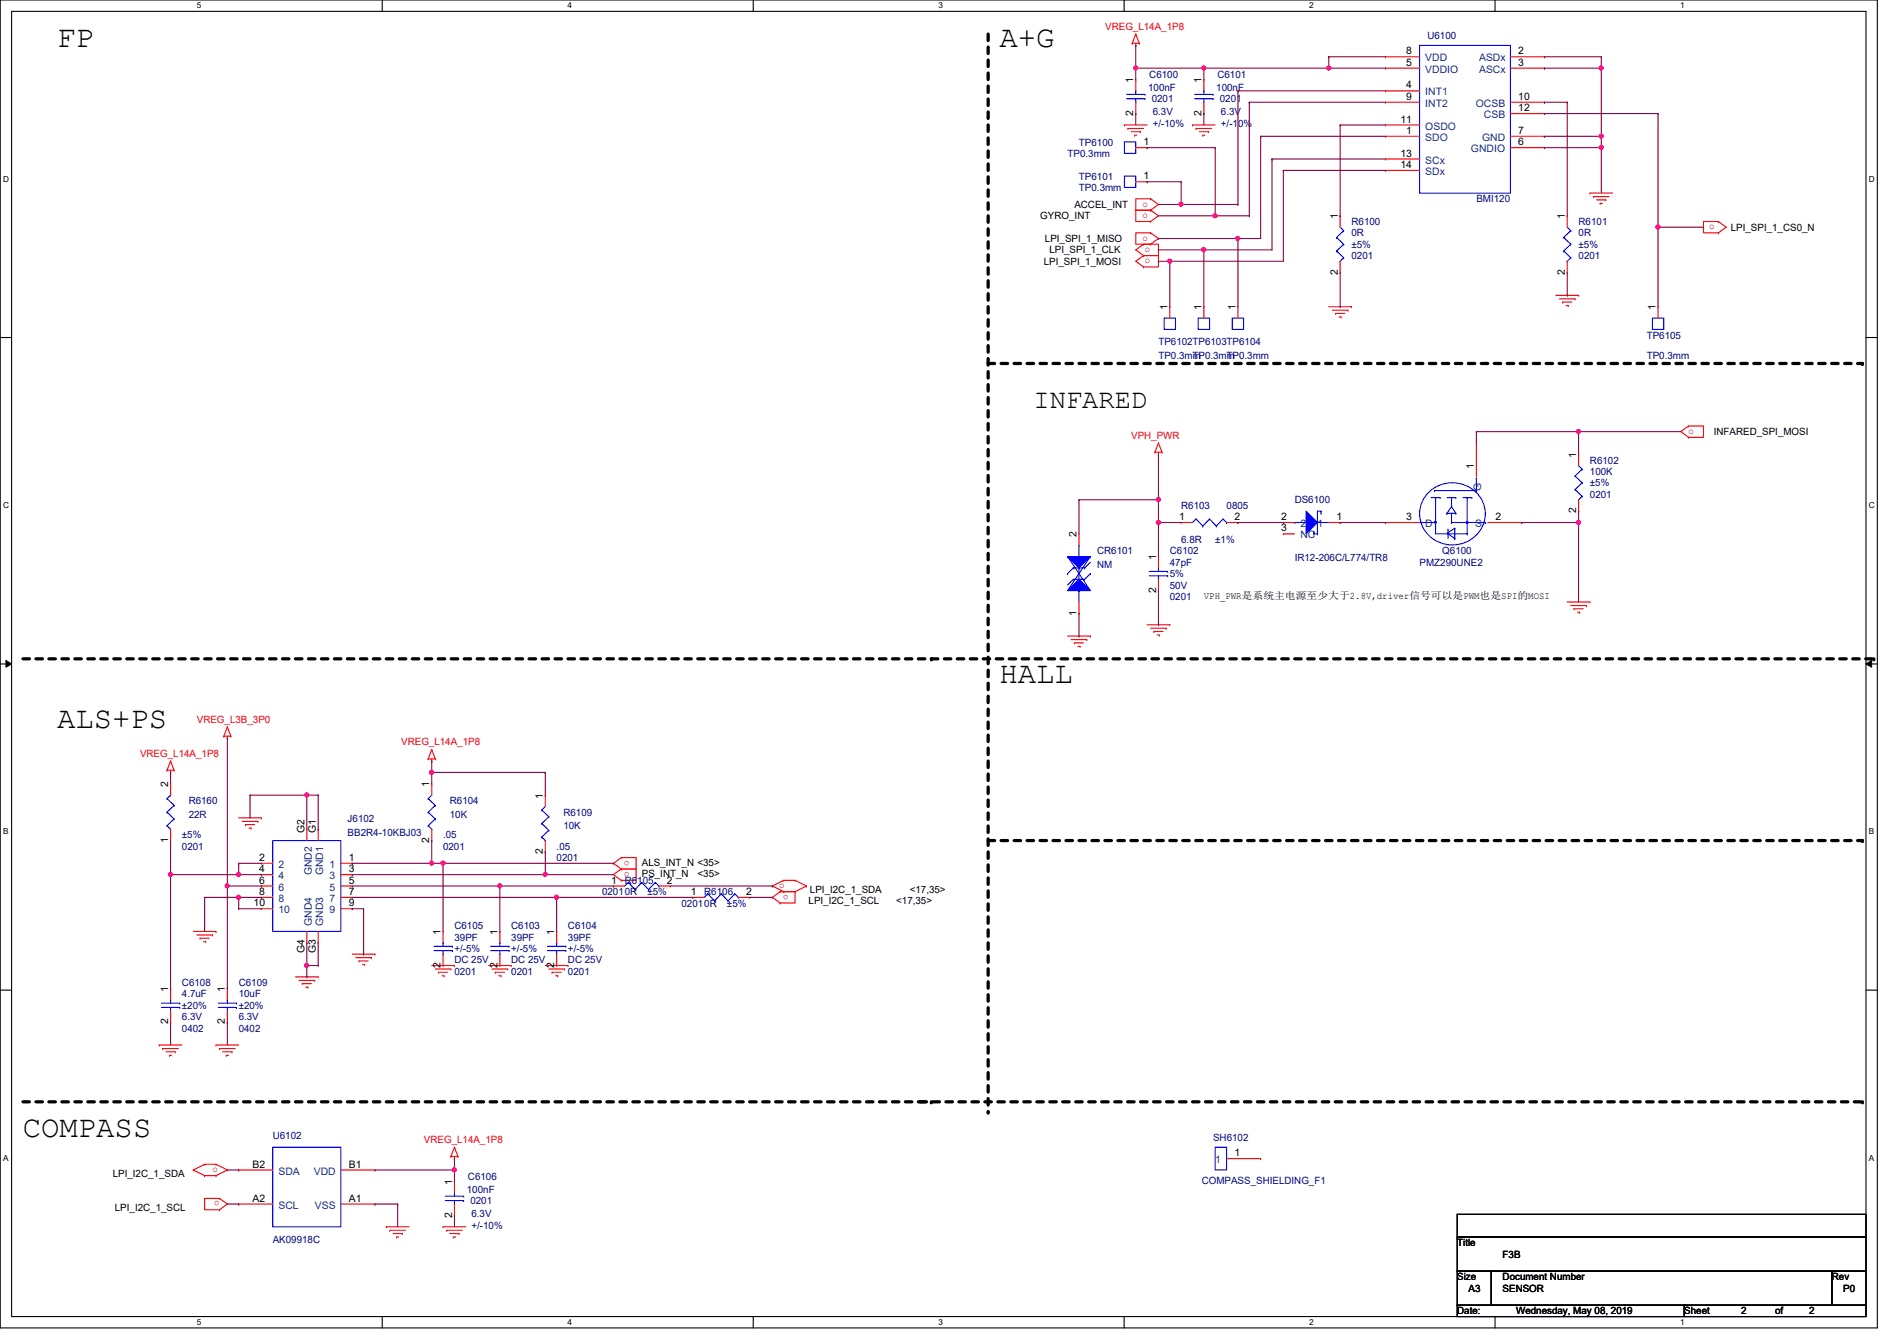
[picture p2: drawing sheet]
<svg xmlns="http://www.w3.org/2000/svg" width="297mm" height="210mm" viewBox="0 0 297 210" stroke-linecap="round" stroke-linejoin="round" font-family="sans-serif">
<path d="M0 0h294v207.9h-294zM1.8 1.8h290.4v204.3h-290.4z" fill="none" stroke="#000" stroke-width=".17"/>
<g fill="#fff">
<path d="M30.8 .2h.7v1.4h-.7z"/>
<path d="M30.8 206.2h.7v1.4h-.7z"/>
</g>
<path d="M59.9 0v1.8M59.9 206.1v1.8" fill="none" stroke="#000" stroke-width=".17"/>
<g fill="#fff">
<path d="M88.9 .2h.6v1.4h-.6z"/>
<path d="M88.9 206.2h.6v1.4h-.6z"/>
</g>
<path d="M117.9 0v1.8M117.9 206.1v1.8" fill="none" stroke="#000" stroke-width=".17"/>
<g fill="#fff">
<path d="M146.9 .2h.7v1.4h-.7z"/>
<path d="M146.9 206.2h.7v1.4h-.7z"/>
</g>
<path d="M176 0v1.8M176 206.1v1.8" fill="none" stroke="#000" stroke-width=".17"/>
<g fill="#fff">
<path d="M205 .2h.7v1.4h-.7z"/>
<path d="M205 206.2h.7v1.4h-.7z"/>
</g>
<path d="M234.1 0v1.8M234.1 206.1v1.8" fill="none" stroke="#000" stroke-width=".17"/>
<g fill="#fff">
<path d="M263.1 .2h.7v1.4h-.7z"/>
<path d="M263.1 206.2h.7v1.4h-.7z"/>
<path d="M.5 27.3h.9v1.4h-.9z"/>
<path d="M292.6 27.3h.9v1.4h-.9z"/>
<path d="M.5 78.4h.9v1.4h-.9z"/>
<path d="M292.6 78.4h.9v1.4h-.9z"/>
</g>
<path d="M0 52.8h1.8M292.2 52.8h1.8" fill="none" stroke="#000" stroke-width=".17"/>
<g fill="#fff">
<path d="M.5 129.5h.8v1.4h-.8z"/>
<path d="M292.6 129.5h.9v1.4h-.9z"/>
</g>
<path d="M0 103.9h1.8M292.2 103.9h1.8" fill="none" stroke="#000" stroke-width=".17"/>
<path d="M.9 103.4l.9 .5-.9 .5zM292.2 103.9l.9-.5v1z" fill="#000"/>
<path d="M.9 103.4l.9 .5-.9 .5zM292.2 103.9l.9-.5v1z" fill="none" stroke="#000" stroke-width=".16"/>
<g fill="#fff">
<path d="M.5 180.5h.8v1.4h-.8z"/>
<path d="M292.6 180.5h.9v1.4h-.9z"/>
</g>
<path d="M0 155h1.8M292.2 155h1.8M228.2 190.1h64v3.5h-64zM228.2 193.6h64v5.4h-64zM228.2 199h5.3v5.3h-5.3zM233.5 199h53.3v5.3h-53.3zM286.8 199h5.4v5.3h-5.4zM228.2 204.3h35.5v1.8h-35.5zM263.7 204.3h28.5v1.8h-28.5z" fill="none" stroke="#000" stroke-width=".17"/>
<path d="M154.7 5.3v168.8M154.7 56.9h136.9M3.6 103.1h142.2M145.8 103.1h147.6M154.7 131.6h136.9M3.6 172.5h142.2M144.1 172.5h147.5" fill="none" stroke="#000" stroke-width=".51" stroke-dasharray="1 1"/>
<g fill="#000" stroke-dasharray="1 1">
<circle cx="291.6" cy="56.9" r=".25"/>
<circle cx="145.8" cy="103.1" r=".25"/>
<circle cx="293.4" cy="103.1" r=".25"/>
<circle cx="291.6" cy="131.6" r=".25"/>
<circle cx="145.8" cy="172.5" r=".25"/>
<circle cx="154.7" cy="174.1" r=".25"/>
<circle cx="291.6" cy="172.5" r=".25"/>
</g>
<g fill="none" stroke="#f00" stroke-width=".17">
<path d="M176.1 19.6h.1M176.1 19.6h3.5M177.3 6.8h.1M177.3 6.8h1.1M177.8 7.1h.1M177.8 5.3h.1M177.8 6.8v.3M177.8 5.3l.6 1.5M177.8 5.3l-.5 1.5M178.4 6.8h.1M186.7 19.6h.1M186.7 19.6h3.6"/>
<path d="M217 14.2h.1M217 10.7h.1M217 8.9h.1M217 16h.1M217 19.6h.1M217 19.6h5.3M217 8.9h5.3M217 10.7h5.3M217 14.2h5.3M217 16h5.3M236.5 8.9h5.3M236.5 10.7h5.3"/>
<path d="M236.5 16h5.3M236.5 17.8h5.3M241.8 8.9h.1M241.8 10.7h.1M241.8 16h.1M241.8 17.8h.1M176.6 20.1h.1M176.6 20.1h2.5M177.1 20.6h1.5M177.7 21.2h.1M177.7 21.2h.3M177.8 28.4h1.8"/>
<path d="M178.6 20.6h.1M179.1 38.2h.1M179.1 38.2h2.3v1.8h-2.3M179.1 38.2l-1.3 .9 1.3 .9M179.6 28.4h.1M180.2 31.1h.1M180.2 32.9h.1M180.2 31.1h-2.4v1.8h2.4M180.2 34.7h.1M180.2 32.9h-2.4v1.8h2.4M180.2 36.4h.1M180.2 38.2h.1"/>
<path d="M180.2 36.4h-2.4v1.8h2.4M180.2 31.1l1.2 .9-1.2 .9M180.2 32.9l1.2 .9-1.2 .9M180.2 36.4l1.2 .9-1.2 .9M187.3 20.1h.1M187.3 20.1h2.4M187.8 20.6h1.4M188.3 21.2h.1M188.3 21.2h.4M189.2 20.6h.1M217 21.3h.1M217 24.9h.1"/>
<path d="M217 26.7h.1M217 21.3h5.3M217 24.9h5.3M217 26.7h5.3M236.5 21.3h5.3M236.5 23.1h5.3M241.8 23.1h.1M241.8 21.3h.1M249 30.2h.1M249 30.2h3.5M249.5 30.8h.1M249.5 30.8h2.5"/>
<path d="M250 31.3h1.5M250.6 31.8h.1M250.6 31.8h.3M251.5 31.3h.1M269.1 34.7h.1M269.1 36.4h.1M269.1 34.7h-2.4v1.7h2.4M269.1 34.7l1.2 .9-1.2 .8M179.1 40h.1M179.1 41.8h.1M179.1 40h2.3v1.8h-2.3M179.1 40l-1.3 .9 1.3 .9"/>
<path d="M193.8 48h.1M193.8 48v1.8M208.1 48h3.5M208.6 48.6h2.5M209.1 49.1h.1M209.1 49.1h1.5M209.7 49.6h.3M210 49.6h.1M211.1 48.6h.1M211.6 48h.1M243.6 46.2h3.6M244.2 46.8h2.4"/>
<path d="M244.7 47.3h.1M244.7 47.3h1.4M245.2 47.8h.4M245.6 47.8h.1M246.6 46.8h.1M247.2 46.2h.1M180.8 70.8h.1M180.8 70.8h1.1M181.4 71.1h.1M181.4 69.3h.1M181.4 70.8v.3M181.4 69.3l-.6 1.5"/>
<path d="M181.4 69.3l.5 1.5M181.9 70.8h.1M264.4 66.7h.1M264.4 68.5h.1M264.4 66.7h2.3v1.8h-2.3M264.4 66.7l-1.2 .9 1.2 .9M167.2 99.6h3.5M170.7 99.6h.1M179.6 97.8h3.6M180.2 98.3h2.4M180.7 98.8h.1M180.7 98.8h1.4"/>
<path d="M181.2 99.4h.4M181.6 99.4h.1M182.6 98.3h.1M183.2 97.8h.1M245.4 94.2h3.6M246 94.8h2.4M246.5 95.3h.1M246.5 95.3h1.4M247 95.8h.4M247.4 95.8h.1M248.4 94.8h.1M249 94.2h.1"/>
<path d="M26.7 119.1h.1M26.7 119.1l.6 1.5M26.7 119.1l-.5 1.5M35 115.2h.1M35 115.2h1.1M35.6 115.6h.1M35.6 113.8h.1M35.6 115.2v.4M35.6 113.8l.5 1.4M35.6 113.8l-.6 1.4M36.1 115.2h.1M67.1 118.8h.1"/>
<path d="M67.1 118.8h1.1M67.6 119.1h.1M67.6 117.3h.1M67.6 118.8v.3M67.6 117.3l.6 1.5M67.6 117.3l-.5 1.5M68.2 118.8h.1M167.7 100.1h2.5M168.2 100.6h.1M168.2 100.6h1.5M168.8 101.2h.3M169.1 101.2h.1"/>
<path d="M170.2 100.1h.1M26.2 120.6h.1M26.2 120.6h1.1M26.7 120.9h.1M26.7 131.6h.1M26.7 122.7h.1M26.7 120.6v.3M26.7 122.7v1.8M26.7 129.8v1.8M27.3 120.6h.1M37.4 128h3.5M37.9 128.6h2.5"/>
<path d="M38.4 129.1h.1M38.4 129.1h1.5M39 129.6h.3M39.3 129.6h.1M40.4 128.6h.1M40.9 128h.1M40.9 135.1h.1M40.9 136.9h.1M40.9 138.7h.1M40.9 138.7h1.8M40.9 135.1h1.8M40.9 136.9h1.8"/>
<path d="M48 129.8h.1M48 129.8v1.8M49.8 129.8h.1M49.8 129.8v1.8M53.4 138.7h1.8M53.4 135.1h1.8M53.4 136.9h1.8M55.2 135.1h.1M55.2 136.9h.1M55.2 138.7h.1M96.1 138.7h.1M96.1 138.7h1.7"/>
<path d="M97.3 137.8h.1M97.3 136h.1M97.3 136h2.3v1.8h-2.3M97.3 134.2h.1M97.3 134.2h2.3v1.8h-2.3M97.3 136l-1.2 .9 1.2 .9M97.3 134.2l-1.2 .9 1.2 .9M103.2 138.7h1.7M104.9 138.7h.1M120.9 138.7h.1M120.9 138.7l1.8 .9M122.2 139.6h.1"/>
<path d="M122.2 139.6h2.3v1.8h-2.3M122.2 139.6l-1.3 .9 1.3 .9M122.7 137.8h.1M122.7 139.6h.1M122.7 137.8h1.8M122.7 137.8l-1.8 .9M122.7 139.6h1.8M124.5 137.8h.1M124.5 139.6h.1M124.5 137.8l1.8 .9M126.3 138.7h.1M126.3 138.7l-1.8 .9"/>
<path d="M26.7 154.7h.1M26.7 154.7v1.8M26.7 158.2v1.8M30.3 145.8h3.5M30.8 146.3h2.5M31.3 146.9h.1M31.3 146.9h1.5M31.9 147.4h.3M32.2 147.4h.1M33.3 146.3h.1M33.8 145.8h.1M40.9 140.5h.1"/>
<path d="M40.9 142.2h.1M40.9 140.5h1.8M40.9 142.2h1.8M46.3 152.9h3.5M46.8 153.5h2.5M47.3 154h.1M47.3 154h1.5M47.9 154.5h.3M48 147.6h.1M48 145.8v1.8M48.2 154.5h.1M49.3 153.5h.1"/>
<path d="M49.8 152.9h.1M49.8 147.6h.1M49.8 145.8v1.8M53.4 140.5h1.8M53.4 142.2h1.8M55.2 140.5h.1M55.2 142.2h.1M55.2 149.4h3.5M55.7 149.9h2.5M56.2 150.4h.1M56.2 150.4h1.5M56.8 151h.3"/>
<path d="M57.1 151h.1M58.2 149.9h.1M58.7 149.4h.1M67.6 151.1h3.6M68.2 151.7h2.4M68.7 152.2h.1M68.7 152.2h1.4M69.2 152.7h.4M69.6 152.7h.1M70.6 151.7h.1M71.2 151.1h.1M76.5 151.1h3.5"/>
<path d="M77 151.7h2.5M77.6 152.2h.1M77.6 152.2h1.4M78.1 152.7h.3M78.4 152.7h.1M79.5 151.7h.1M80 151.1h.1M85.4 151.1h3.5M85.9 151.7h2.5M86.4 152.2h.1M86.4 152.2h1.5M87 152.7h.3"/>
<path d="M87.3 152.7h.1M88.4 151.7h.1M88.9 151.1h.1M122.2 141.4h.1M24.9 163.6h.1M24.9 163.6h3.6M25.5 164.1h.1M25.5 164.1h2.4M26 164.6h1.4M26.5 165.2h.1M26.5 165.2h.4M26.7 160h.1"/>
<path d="M27.4 164.6h.1M33.8 163.6h.1M33.8 163.6h3.6M34.4 164.1h.1M34.4 164.1h2.4M34.9 164.6h1.4M35.4 165.2h.1M35.4 165.2h.4M36.3 164.6h.1M71.2 179.6h.1M71.2 179.6l.5 1.4M71.2 179.6l-.6 1.4"/>
<path d="M30.3 183.1h.1M30.3 183.1l1.7 .9M32 182.2h.1M32 184h.1M32 182.2l-1.7 .9M32 182.2h1.8M32 184h1.8M33.8 182.2h.1M33.8 184h.1M33.8 182.2l1.8 .9M34.4 189.4h.1M34.4 187.6h.1"/>
<path d="M34.4 187.6h-2.4v1.8h2.4M34.4 187.6l1.2 .9-1.2 .9M35.6 183.1h.1M35.6 183.1l-1.8 .9M60.5 192h.1M60.5 192h3.5M61 192.6h.1M61 192.6h2.5M61.5 193.1h1.5M62.1 193.6h.1M62.1 193.6h.3M63 193.1h.1"/>
<path d="M69.4 192h.1M69.4 192h3.5M69.9 192.6h.1M69.9 192.6h2.5M70.4 193.1h1.5M70.6 181h.1M70.6 181h1.1M71 193.6h.1M71 193.6h.3M71.2 181.4h.1M71.2 181v.4M71.7 181h.1"/>
<path d="M71.9 193.1h.1"/>
</g>
<g fill="none" stroke="#00f" stroke-width=".17">
<path d="M222.3 7.1h14.2v23.1h-14.2zM176.1 27.6h1.7v1.7h-1.7zM193 49.8h1.7v1.8h-1.7zM223.5 77.3a5.2 5.2 0 0 1 5.6-1.5 5.2 5.2 0 0 1 3.5 4.6 5.2 5.2 0 0 1-5.2 4.9 5.2 5.2 0 0 1-5.1-4.9 4.7 4.7 0 0 1 1.2-3.1zM224.1 77.9h1.4M224.6 76.8h.1M224.6 76.8h6.6M224.8 77.9h.1M224.8 78.4h.1M224.8 77.9v5.7h4.9M225.5 77.9h.1M226.6 77.9h1.4"/>
<path d="M227.3 77.9h.1M227.3 79.3l-.7 1M227.3 77.9v1.4M227.3 79.3l.7 1M228 77.9h.1M229.1 77.9h1.4M229.7 77.9h.1M229.7 77.9v5.7M230.5 77.9h.1M231.2 76.6h.1M231.2 76.8h.1M231.2 74.8h.1"/>
<path d="M231.2 74.8v2M222.3 81.8h2.5M224.8 81.8h.1M226.6 80.3h.1M226.6 80.3h1.4M226.7 83.4h.1M226.7 82.8h.1M226.7 83.6l1.1 .7M226.7 82.8v1.5M227.3 81.8h.1M227.3 80.3v1.5M227.3 81.8h5.3"/>
<path d="M227.8 84.3h.1M227.8 82.7h.1M227.8 82.7v1.8M227.8 82.7l-1.1 .7M228 80.3h.1M229.7 83.6h.1M232.6 81.8h.1M26.2 129.2h.1M26.2 127.1h.1M26.2 125h.1M26.2 129.2l.5 .6M26.2 127.1l1.1 1.1"/>
<path d="M26.2 125l1.1 1.1M26.7 124.5h.1M26.7 124.5l-.5 .5M27.3 128.2h.1M27.3 126.1h.1M27.3 128.2l-1.1 1M27.3 126.1l-1.1 1M42.7 131.6h10.7v14.2h-10.7zM98.4 138.1h.1M98.4 138.1l-.6 .6M98.4 138.1l1 1.1M99.4 139.2h.1"/>
<path d="M100.5 138.1h.1M100.5 138.1l-1.1 1.1M100.5 138.1l1.1 1.1M101.6 139.2h.1M102.6 138.1h.1M102.6 138.1l-1 1.1M102.6 138.1l.6 .6M103.2 138.7h.1M25.3 157h2.8M25.3 157.7h2.8M26.7 156.5h.1M26.7 158.2h.1"/>
<path d="M26.7 156.5v.5M26.7 157.7v.5M28.1 157h.1M28.1 157.7h.1"/>
</g>
<path d="M224.6 81.7h.3v.2h-.3z" fill-rule="evenodd" fill="#00f"/>
<path d="M224.6 81.7h.3v.2h-.3z" fill="none" stroke="#00f" stroke-width=".17"/>
<path d="M229.6 81.7h.3v.2h-.3z" fill-rule="evenodd" fill="#00f"/>
<g fill="none" stroke="#00f" stroke-width=".17">
<path d="M187.1 14.8h2.8M187.1 15.5h2.8M188.5 14.2h.1M188.5 16h.1M188.5 14.2v.6M188.5 15.5v.5M189.9 14.8h.1M189.9 15.5h.1M182.3 49.8h1.8v1.8h-1.8zM258.7 49.8h1.8v1.8h-1.8zM187.3 81.2h.1M187.3 81.2l-.6 .6"/>
<path d="M187.3 81.2l1 1.1M188.3 82.3h.1M189.4 81.2h.1M189.4 81.2l-1.1 1.1M189.4 81.2l1.1 1.1M190.5 82.3h.1M191.5 81.2h.1M191.5 81.2l-1 1.1M191.5 81.2l.6 .6M192.1 81.8h.1M229.6 81.7h.3v.2h-.3zM84.8 126.8h.1"/>
<path d="M84.8 128.9h.1M84.8 131h.1M84.8 126.8l1.1 1M84.8 128.9l1.1 1.1M84.8 131l.6 .6M85.4 131.6h.1M85.4 126.2l-.6 .6M85.9 127.8h.1M85.9 130h.1M85.9 127.8l-1.1 1.1M85.9 130l-1.1 1M34.2 157h2.8"/>
<path d="M34.2 157.7h2.8M35.6 156.5h.1M35.6 158.2h.1M35.6 156.5v.5M35.6 157.7v.5M37 157h.1M37 157.7h.1"/>
</g>
<g fill="none" stroke="#f00" stroke-width=".17">
<path d="M188.5 12.4h.1M188.5 17.8h.1M188.5 12.4v1.8M188.5 16v1.8M183.2 48h.1M183.2 48v1.8M259.6 48h.1M259.6 48v1.8M231.2 69.3h.1M231.2 69.3v5.4M185 81.8h.1M185 81.8h1.7"/>
<path d="M192.1 81.8h1.7M193.8 81.8h.1M217 81.8h.1M217 81.8h5.3M233 81.8h5.3M238.3 81.8h.1M85.4 124.5h.1M85.4 133.3h.1M85.4 124.5v1.7M85.4 131.6v1.7M35.6 154.7h.1M35.6 154.7v1.8"/>
<path d="M35.6 158.2v1.8M35.6 160h.1"/>
</g>
<path d="M204.5 80l1.8 1.8-1.8 1.8z" fill="#00f"/>
<g fill="none" stroke="#00f" stroke-width=".17">
<path d="M176.1 22.2h1.7v1.8h-1.7zM244.9 37.2h.1M244.9 39.3h.1M244.9 37.2l1.1 1M244.9 39.3l1.1 1M245.4 35.6l.6 .5M246 36.1h.1M246 38.2h.1M246 36.1l-1.1 1.1M246 38.2l-1.1 1.1M187.6 49.8h1.8v1.8h-1.8zM245.4 40.9h.1"/>
<path d="M246 40.3h.1M246 40.3l-.6 .6M246.6 74.5h.1M246.6 76.6h.1M246.6 74.5l1.1 1.1M246.6 76.6l1.1 1.1M247.2 78.2h.1M247.2 72.9l.5 .5M247.7 73.4h.1M247.7 75.6h.1M247.7 77.7h.1M247.7 73.4l-1.1 1.1"/>
<path d="M247.7 75.6l-1.1 1M247.7 77.7l-.5 .5M202.7 81.8h.1M202.7 81.8h1.8M204.5 80l1.8 1.8-1.8 1.8zM205.7 83.6h.1M205.7 83.2h.1M205.7 83.6h.6M205.7 83.2v.4M206.3 81.8h.1M206.3 83.6h.1M206.3 81.8h1.8"/>
<path d="M206.8 80h.1M206.8 80.3h.1M206.8 80h-.5v3.6M206.8 80v.3M110.8 139.9h.1M110.8 139.9l-.5 .6M110.8 139.9l1.1 1.1M112.9 139.9h.1M112.9 139.9l-1 1.1M112.9 139.9l1.1 1.1M115.1 139.9h.1M115.1 139.9l-1.1 1.1"/>
<path d="M115.1 139.9l.5 .6M67.9 148.1h2.9M67.9 148.8h2.9M69.4 147.6h.1M69.4 149.4h.1M69.4 147.6v.5M69.4 148.8v.6M70.8 148.1h.1M70.8 148.8h.1M111.9 141h.1M114 141h.1M115.6 140.5h.1"/>
<path d="M42.7 179.6h10.7v12.4h-10.7z"/>
</g>
<g fill="none" stroke="#f00" stroke-width=".17">
<path d="M177.8 23.1h1.8M179.6 23.1h.1M245.4 33.8h.1M245.4 33.8v1.8M188.5 48h.1M188.5 48v1.8M245.4 42.7h.1M245.4 40.9v1.8M247.2 71.1h.1M247.2 71.1v1.8M247.2 78.2v1.8M201 81.8h.1"/>
<path d="M201 83.6h.1M201 81.8h1.7M201 83.6h1.7M208.1 81.8h1.7M209.8 81.8h.1M247.2 80h.1M69.4 145.8h.1M69.4 151.1h.1M69.4 145.8v1.8M69.4 149.4v1.7M108.5 140.5h.1M108.5 140.5h1.8"/>
<path d="M115.6 140.5h1.8M117.4 140.5h.1M37.4 188.5h.1M37.4 183.1h.1M37.4 188.5h5.3M37.4 183.1h5.3M53.4 188.5h5.3M53.4 183.1h5.3M58.7 188.5h.1M58.7 183.1h.1"/>
</g>
<path d="M168.9 90.7l1.8 1.8h-3.5z" fill="#00f"/>
<path d="M168.1 90.7h.1M168.1 90.7l-.9 .9M168.1 90.7h1.7M168.9 90.7l1.8 1.8h-3.5zM168.9 92.5h.1M168.9 88.9h.1M168.9 88.9v1.8M168.9 92.5v1.7M169.8 90.7h.1M170.7 89.8h.1M170.7 89.8l-.9 .9" fill="none" stroke="#00f" stroke-width=".17"/>
<path d="M167.2 87.1h3.5l-1.8 1.8z" fill="#00f"/>
<g fill="none" stroke="#00f" stroke-width=".17">
<path d="M176.4 14.8h2.9M176.4 15.5h2.9M177.8 14.2h.1M177.8 16h.1M177.8 14.2v.6M177.8 15.5v.5M179.3 14.8h.1M179.3 15.5h.1M209.3 37.2h.1M209.3 39.3h.1M209.3 37.2l1.1 1M209.3 39.3l1.1 1"/>
<path d="M209.8 35.6l.6 .5M210.4 36.1h.1M210.4 38.2h.1M210.4 36.1l-1.1 1.1M210.4 38.2l-1.1 1.1M209.8 40.9h.1M210.4 40.3h.1M210.4 40.3l-.6 .6M167.2 87.1h3.5l-1.8 1.8zM167.2 89.8h.1M167.2 87.1h.1M167.2 87.1l3.5 5.4"/>
<path d="M168.1 88.9h.1M168.1 88.9h1.7M168.1 88.9l-.9 .9M168.9 85.3h.1M168.9 85.3v1.8M169.8 88.9h.1M170.7 87.1h.1M170.7 88l-.9 .9M170.7 87.1l-3.5 5.4M180 89.5h2.8M180 90.1h2.8M181.4 88.9h.1"/>
<path d="M181.4 90.7h.1M181.4 88.9v.6M181.4 90.1v.6M182.8 89.5h.1M182.8 90.1h.1M67.1 125h.1M67.1 127.1h.1M67.1 129.2h.1M67.1 125l1.1 1.1M67.1 127.1l1.1 1.1M67.1 129.2l.5 .6M67.6 129.8h.1"/>
<path d="M67.6 124.5l-.5 .5M68.2 126.1h.1M68.2 128.2h.1M68.2 126.1l-1.1 1M68.2 128.2l-1.1 1M76.8 148.1h2.9M76.8 148.8h2.9M78.3 147.6h.1M78.3 149.4h.1M78.3 147.6v.5M78.3 148.8v.6M79.7 148.1h.1"/>
<path d="M79.7 148.8h.1M85.7 148.1h2.9M85.7 148.8h2.9M87.2 147.6h.1M87.2 149.4h.1M87.2 147.6v.5M87.2 148.8v.6M88.6 148.1h.1M88.6 148.8h.1M190.3 179.6h1.8v3.5h-1.8zM69.7 187.2h2.9M69.7 187.9h2.9"/>
<path d="M71.2 186.7h.1M71.2 188.5h.1M71.2 186.7v.5M71.2 187.9v.6M72.6 187.2h.1M72.6 187.9h.1"/>
</g>
<g fill="none" stroke="#f00" stroke-width=".17">
<path d="M177.8 12.4h.1M177.8 17.8h.1M177.8 12.4v1.8M177.8 16v1.8M209.8 33.8h.1M209.8 33.8v1.8M209.8 42.7h.1M209.8 40.9v1.8M168.9 96h.1M168.9 83.6h.1M168.9 83.6v1.7M168.9 94.2v1.8"/>
<path d="M181.4 87.1h.1M181.4 92.5h.1M181.4 87.1v1.8M181.4 90.7v1.8M67.6 122.7h.1M67.6 131.6h.1M67.6 122.7v1.8M67.6 129.8v1.8M78.3 145.8h.1M78.3 151.1h.1M78.3 145.8v1.8M78.3 149.4v1.7"/>
<path d="M87.2 145.8h.1M87.2 151.1h.1M87.2 145.8v1.8M87.2 149.4v1.7M71.2 184.9h.1M71.2 190.2h.1M71.2 184.9v1.8M71.2 188.5v1.7M192.1 181.4h5.3M197.4 181.4h.1"/>
</g>
<path d="M241.8 21.3h.1M241.8 23.1h.1M241.8 21.3h8.9M241.8 23.1h8.9M250.7 21.3h.1M250.7 23.1h.1M250.7 21.3v8.9" fill="none" stroke="#800040" stroke-width=".17"/>
<circle cx="250.7" cy="23.1" r=".32" fill="#f0f"/>
<circle cx="250.7" cy="23.1" r=".32" fill="none" stroke="#f0f" stroke-width=".17"/>
<path d="M181.4 39.1h.1M181.4 39.1h7.1M201 26.7h.1M201 26.7v14.2M201 26.7h16M181.4 40.9h.1M181.4 40.9h1.8" fill="none" stroke="#800040" stroke-width=".17"/>
<circle cx="188.5" cy="39.1" r=".32" fill="#f0f"/>
<circle cx="188.5" cy="39.1" r=".32" fill="none" stroke="#f0f" stroke-width=".17"/>
<path d="M181.4 37.3h.1M181.4 37.3h12.4M199.2 24.9h.1M199.2 24.9v14.2M199.2 24.9h17.8" fill="none" stroke="#800040" stroke-width=".17"/>
<circle cx="193.8" cy="37.3" r=".32" fill="#f0f"/>
<circle cx="193.8" cy="37.3" r=".32" fill="none" stroke="#f0f" stroke-width=".17"/>
<path d="M181.4 33.8h8.9M190.3 33.8h.1M197.4 21.3h.1M197.4 21.3v16M197.4 21.3h19.6" fill="none" stroke="#800040" stroke-width=".17"/>
<circle cx="190.3" cy="33.8" r=".32" fill="#f0f"/>
<circle cx="190.3" cy="33.8" r=".32" fill="none" stroke="#f0f" stroke-width=".17"/>
<path d="M193.8 14.2h.1M193.8 14.2v17.8M193.8 14.2h23.2M195.6 16h.1M195.6 16v17.8M195.6 16h21.4M181.4 32h3.6M185 32h.1M183.2 40.9h.1M183.2 40.9v7.1M183.2 40.9h17.8" fill="none" stroke="#800040" stroke-width=".17"/>
<circle cx="183.1" cy="40.9" r=".32" fill="#f0f"/>
<circle cx="183.1" cy="40.9" r=".32" fill="none" stroke="#f0f" stroke-width=".17"/>
<g fill="none" stroke="#800040" stroke-width=".17">
<path d="M188.5 39.1h.1M188.5 39.1v8.9M188.5 39.1h10.7M193.8 37.3h.1M193.8 37.3v10.7M35.6 188.5h1.8M37.4 188.5h.1M58.7 183.1h.1M58.7 183.1h12.5M71.2 190.2h.1M71.2 181.4h.1M71.2 183.1h.1"/>
<path d="M71.2 181.4v3.5M71.2 190.2v1.8"/>
</g>
<circle cx="71.1" cy="183.1" r=".32" fill="#f0f"/>
<circle cx="71.1" cy="183.1" r=".32" fill="none" stroke="#f0f" stroke-width=".17"/>
<g fill="none" stroke="#800040" stroke-width=".17">
<path d="M241.8 17.8h.1M241.8 17.8h17.8M259.6 17.8h.1M259.6 17.8v30.2M193.8 37.3h.1M193.8 37.3h3.6M259.6 35.6h.1M259.6 35.6h7.1M35.6 183.1h1.8M37.4 183.1h.1M58.7 188.5h.1M58.7 188.5h3.6"/>
<path d="M62.3 188.5h.1M62.3 188.5v3.5"/>
</g>
<circle cx="259.6" cy="35.5" r=".32" fill="#f0f"/>
<circle cx="259.6" cy="35.5" r=".32" fill="none" stroke="#f0f" stroke-width=".17"/>
<path d="M177.8 10.7h.1M177.8 10.7h10.7M188.5 17.8h.1M188.5 17.8v1.8" fill="none" stroke="#800040" stroke-width=".17"/>
<circle cx="188.5" cy="10.6" r=".32" fill="#f0f"/>
<circle cx="188.5" cy="10.6" r=".32" fill="none" stroke="#f0f" stroke-width=".17"/>
<circle cx="177.8" cy="10.6" r=".32" fill="#f0f"/>
<circle cx="177.8" cy="10.6" r=".32" fill="none" stroke="#f0f" stroke-width=".17"/>
<path d="M177.8 7.1h.1M177.8 10.7h.1M177.8 17.8h.1M177.8 7.1v5.3M177.8 17.8v1.8M188.5 10.7h.1M188.5 10.7v1.7M188.5 10.7h19.6" fill="none" stroke="#800040" stroke-width=".17"/>
<circle cx="208" cy="10.6" r=".32" fill="#f0f"/>
<circle cx="208" cy="10.6" r=".32" fill="none" stroke="#f0f" stroke-width=".17"/>
<path d="M208.1 10.7h.1M208.1 8.9h.1M208.1 10.7h8.9M208.1 8.9v1.8M208.1 8.9h8.9M241.8 8.9h.1M241.8 10.7h.1M241.8 10.7h8.9M241.8 8.9h8.9M250.7 8.9h.1M250.7 10.7h.1M250.7 8.9v12.4" fill="none" stroke="#800040" stroke-width=".17"/>
<circle cx="250.7" cy="21.3" r=".32" fill="#f0f"/>
<circle cx="250.7" cy="21.3" r=".32" fill="none" stroke="#f0f" stroke-width=".17"/>
<circle cx="250.7" cy="10.6" r=".32" fill="#f0f"/>
<circle cx="250.7" cy="10.6" r=".32" fill="none" stroke="#f0f" stroke-width=".17"/>
<g fill="none" stroke="#800040" stroke-width=".17">
<path d="M209.8 19.6h.1M209.8 19.6h7.2M209.8 19.6v14.2M241.8 16h.1M241.8 16h3.6M245.4 16h.1M245.4 16v17.8M179.6 28.4h.1M179.6 28.4h5.4M185 28.4h.1M185 28.4v3.6h8.8M193.8 32h.1"/>
<path d="M209.8 33.8h.1M209.8 48h.1M209.8 42.7v5.3M245.4 46.2h.1M245.4 42.7v3.5"/>
</g>
<circle cx="184.9" cy="32" r=".32" fill="#f0f"/>
<circle cx="184.9" cy="32" r=".32" fill="none" stroke="#f0f" stroke-width=".17"/>
<path d="M179.6 23.1h.1M179.6 23.1h10.7M190.3 23.1h.1M190.3 23.1v10.7h5.3M195.6 33.8h.1M231.2 67.6h.1M231.2 67.6v1.7M231.2 67.6h32M247.2 67.6h.1" fill="none" stroke="#800040" stroke-width=".17"/>
<circle cx="247.2" cy="67.5" r=".32" fill="#f0f"/>
<circle cx="247.2" cy="67.5" r=".32" fill="none" stroke="#f0f" stroke-width=".17"/>
<g fill="none" stroke="#800040" stroke-width=".17">
<path d="M181.4 78.2h.1M181.4 71.1v7.1M247.2 67.6h.1M247.2 67.6v3.5M181.4 81.8h.1M181.4 81.8h3.6M193.8 81.8h.1M193.8 81.8h7.2M209.8 81.8h.1M209.8 81.8h7.2M238.3 81.8h.1M247.2 80h.1"/>
<path d="M247.2 80v1.8h-8.9"/>
</g>
<circle cx="247.2" cy="81.8" r=".32" fill="#f0f"/>
<circle cx="247.2" cy="81.8" r=".32" fill="none" stroke="#f0f" stroke-width=".17"/>
<path d="M247.2 81.8h.1M247.2 81.8v12.4M67.6 120.9h17.8M85.4 120.9h.1M85.4 120.9v3.6" fill="none" stroke="#800040" stroke-width=".17"/>
<circle cx="67.6" cy="120.9" r=".32" fill="#f0f"/>
<circle cx="67.6" cy="120.9" r=".32" fill="none" stroke="#f0f" stroke-width=".17"/>
<path d="M55.2 136.9h.1M55.2 136.9h40.9M85.4 133.3h.1M85.4 136.9h.1M85.4 133.3v3.6" fill="none" stroke="#800040" stroke-width=".17"/>
<circle cx="85.4" cy="136.9" r=".32" fill="#f0f"/>
<circle cx="85.4" cy="136.9" r=".32" fill="none" stroke="#f0f" stroke-width=".17"/>
<path d="M55.2 138.7h23.1M78.3 138.7h.1" fill="none" stroke="#800040" stroke-width=".17"/>
<circle cx="78.2" cy="138.7" r=".32" fill="#f0f"/>
<circle cx="78.2" cy="138.7" r=".32" fill="none" stroke="#f0f" stroke-width=".17"/>
<path d="M67.6 119.1h.1M67.6 119.1v1.8M55.2 135.1h.1M55.2 135.1h12.4M55.2 142.2h.1M55.2 142.2h1.7v7.2M56.9 149.4h.1" fill="none" stroke="#800040" stroke-width=".17"/>
<circle cx="67.6" cy="135.1" r=".32" fill="#f0f"/>
<circle cx="67.6" cy="135.1" r=".32" fill="none" stroke="#f0f" stroke-width=".17"/>
<path d="M67.6 131.6h.1M67.6 131.6v3.5h1.8M69.4 135.1h.1M55.2 140.5h32M87.2 140.5h.1" fill="none" stroke="#800040" stroke-width=".17"/>
<circle cx="87.1" cy="140.4" r=".32" fill="#f0f"/>
<circle cx="87.1" cy="140.4" r=".32" fill="none" stroke="#f0f" stroke-width=".17"/>
<path d="M37.4 136.9h.1M37.4 136.9h-10.7v17.8M67.6 120.9h.1M67.6 120.9v1.8M26.7 154.7h.1M26.7 160h.1M26.7 160v3.6" fill="none" stroke="#800040" stroke-width=".17"/>
<circle cx="26.7" cy="136.9" r=".32" fill="#f0f"/>
<circle cx="26.7" cy="136.9" r=".32" fill="none" stroke="#f0f" stroke-width=".17"/>
<path d="M37.4 135.1h.1M37.4 136.9h.1M37.4 135.1h3.5M37.4 135.1v1.8M37.4 136.9h3.5M40.9 136.9h.1" fill="none" stroke="#800040" stroke-width=".17"/>
<circle cx="37.4" cy="136.9" r=".32" fill="#f0f"/>
<circle cx="37.4" cy="136.9" r=".32" fill="none" stroke="#f0f" stroke-width=".17"/>
<path d="M35.6 115.6v23.1M35.6 138.7h.1M35.6 138.7h5.3M40.9 138.7h.1M35.6 160h.1M35.6 160v3.6" fill="none" stroke="#800040" stroke-width=".17"/>
<circle cx="35.6" cy="138.7" r=".32" fill="#f0f"/>
<circle cx="35.6" cy="138.7" r=".32" fill="none" stroke="#f0f" stroke-width=".17"/>
<path d="M35.6 138.7v16M32 140.5h.1M32 140.5v5.3M32 140.5h8.9M35.6 154.7h.1M37.4 140.5h.1M37.4 142.2h.1M37.4 142.2h3.5M37.4 140.5v1.7M40.9 140.5h.1" fill="none" stroke="#800040" stroke-width=".17"/>
<circle cx="37.4" cy="140.4" r=".32" fill="#f0f"/>
<circle cx="37.4" cy="140.4" r=".32" fill="none" stroke="#f0f" stroke-width=".17"/>
<path d="M26.7 120.9h.1M26.7 136.9h.1M26.7 120.9v1.8M26.7 131.6v5.3M48 151.1h.1M48 147.6v3.5" fill="none" stroke="#800040" stroke-width=".17"/>
<circle cx="48" cy="151.1" r=".32" fill="#f0f"/>
<circle cx="48" cy="151.1" r=".32" fill="none" stroke="#f0f" stroke-width=".17"/>
<path d="M39.2 124.5h.1M39.2 124.5v3.5M39.2 124.5h8.8M48 124.5h.1M48 151.1h.1M48 152.9h.1M48 151.1h1.8M48 151.1v1.8M49.8 151.1h.1M49.8 147.6v3.5" fill="none" stroke="#800040" stroke-width=".17"/>
<circle cx="48" cy="124.4" r=".32" fill="#f0f"/>
<circle cx="48" cy="124.4" r=".32" fill="none" stroke="#f0f" stroke-width=".17"/>
<g fill="none" stroke="#800040" stroke-width=".17">
<path d="M181.4 81.8h.1M181.4 97.8h.1M181.4 81.8v5.3M181.4 92.5v5.3M48 124.5h.1M48 124.5v5.3M48 124.5h1.8M49.8 129.8h.1M49.8 124.5h.1M49.8 124.5v5.3M69.4 135.1h.1M69.4 135.1v10.7"/>
<path d="M69.4 135.1h26.7M96.1 135.1h.1"/>
</g>
<circle cx="69.4" cy="135.1" r=".32" fill="#f0f"/>
<circle cx="69.4" cy="135.1" r=".32" fill="none" stroke="#f0f" stroke-width=".17"/>
<g fill="none" stroke="#800040" stroke-width=".17">
<path d="M168.9 78.2h.1M168.9 78.2v5.4M168.9 78.2h12.5M181.4 78.2h.1M181.4 78.2v3.6M181.4 81.8h.1M78.3 138.7h.1M78.3 138.7v7.1M78.3 138.7h17.8M96.1 138.7h.1M104.9 138.7h16M120.9 138.7h.1"/>
<path d="M87.2 140.5h.1M87.2 140.5v5.3M87.2 140.5h21.3M108.5 140.5h.1M117.4 140.5h3.5M120.9 140.5h.1"/>
</g>
<circle cx="181.4" cy="78.2" r=".32" fill="#f0f"/>
<circle cx="181.4" cy="78.2" r=".32" fill="none" stroke="#f0f" stroke-width=".17"/>
<circle cx="181.4" cy="81.8" r=".32" fill="#f0f"/>
<circle cx="181.4" cy="81.8" r=".32" fill="none" stroke="#f0f" stroke-width=".17"/>
<path d="M168.9 99.6h.1M168.9 96v3.6" fill="none" stroke="#800040" stroke-width=".17"/>
<circle cx="250.7" cy="23.1" r=".32" fill="#f0f"/>
<circle cx="250.7" cy="23.1" r=".32" fill="none" stroke="#f0f" stroke-width=".17"/>
<circle cx="188.5" cy="39.1" r=".32" fill="#f0f"/>
<circle cx="188.5" cy="39.1" r=".32" fill="none" stroke="#f0f" stroke-width=".17"/>
<circle cx="193.8" cy="37.3" r=".32" fill="#f0f"/>
<circle cx="193.8" cy="37.3" r=".32" fill="none" stroke="#f0f" stroke-width=".17"/>
<circle cx="190.3" cy="33.8" r=".32" fill="#f0f"/>
<circle cx="190.3" cy="33.8" r=".32" fill="none" stroke="#f0f" stroke-width=".17"/>
<circle cx="183.1" cy="40.9" r=".32" fill="#f0f"/>
<circle cx="183.1" cy="40.9" r=".32" fill="none" stroke="#f0f" stroke-width=".17"/>
<circle cx="71.1" cy="183.1" r=".32" fill="#f0f"/>
<circle cx="71.1" cy="183.1" r=".32" fill="none" stroke="#f0f" stroke-width=".17"/>
<circle cx="259.6" cy="35.5" r=".32" fill="#f0f"/>
<circle cx="259.6" cy="35.5" r=".32" fill="none" stroke="#f0f" stroke-width=".17"/>
<circle cx="188.5" cy="10.6" r=".32" fill="#f0f"/>
<circle cx="188.5" cy="10.6" r=".32" fill="none" stroke="#f0f" stroke-width=".17"/>
<circle cx="177.8" cy="10.6" r=".32" fill="#f0f"/>
<circle cx="177.8" cy="10.6" r=".32" fill="none" stroke="#f0f" stroke-width=".17"/>
<circle cx="208" cy="10.6" r=".32" fill="#f0f"/>
<circle cx="208" cy="10.6" r=".32" fill="none" stroke="#f0f" stroke-width=".17"/>
<circle cx="250.7" cy="21.3" r=".32" fill="#f0f"/>
<circle cx="250.7" cy="21.3" r=".32" fill="none" stroke="#f0f" stroke-width=".17"/>
<circle cx="250.7" cy="10.6" r=".32" fill="#f0f"/>
<circle cx="250.7" cy="10.6" r=".32" fill="none" stroke="#f0f" stroke-width=".17"/>
<circle cx="184.9" cy="32" r=".32" fill="#f0f"/>
<circle cx="184.9" cy="32" r=".32" fill="none" stroke="#f0f" stroke-width=".17"/>
<circle cx="247.2" cy="67.5" r=".32" fill="#f0f"/>
<circle cx="247.2" cy="67.5" r=".32" fill="none" stroke="#f0f" stroke-width=".17"/>
<circle cx="247.2" cy="81.8" r=".32" fill="#f0f"/>
<circle cx="247.2" cy="81.8" r=".32" fill="none" stroke="#f0f" stroke-width=".17"/>
<circle cx="67.6" cy="120.9" r=".32" fill="#f0f"/>
<circle cx="67.6" cy="120.9" r=".32" fill="none" stroke="#f0f" stroke-width=".17"/>
<circle cx="85.4" cy="136.9" r=".32" fill="#f0f"/>
<circle cx="85.4" cy="136.9" r=".32" fill="none" stroke="#f0f" stroke-width=".17"/>
<circle cx="78.2" cy="138.7" r=".32" fill="#f0f"/>
<circle cx="78.2" cy="138.7" r=".32" fill="none" stroke="#f0f" stroke-width=".17"/>
<circle cx="67.6" cy="135.1" r=".32" fill="#f0f"/>
<circle cx="67.6" cy="135.1" r=".32" fill="none" stroke="#f0f" stroke-width=".17"/>
<circle cx="87.1" cy="140.4" r=".32" fill="#f0f"/>
<circle cx="87.1" cy="140.4" r=".32" fill="none" stroke="#f0f" stroke-width=".17"/>
<circle cx="26.7" cy="136.9" r=".32" fill="#f0f"/>
<circle cx="26.7" cy="136.9" r=".32" fill="none" stroke="#f0f" stroke-width=".17"/>
<circle cx="37.4" cy="136.9" r=".32" fill="#f0f"/>
<circle cx="37.4" cy="136.9" r=".32" fill="none" stroke="#f0f" stroke-width=".17"/>
<circle cx="35.6" cy="138.7" r=".32" fill="#f0f"/>
<circle cx="35.6" cy="138.7" r=".32" fill="none" stroke="#f0f" stroke-width=".17"/>
<circle cx="37.4" cy="140.4" r=".32" fill="#f0f"/>
<circle cx="37.4" cy="140.4" r=".32" fill="none" stroke="#f0f" stroke-width=".17"/>
<circle cx="48" cy="151.1" r=".32" fill="#f0f"/>
<circle cx="48" cy="151.1" r=".32" fill="none" stroke="#f0f" stroke-width=".17"/>
<circle cx="48" cy="124.4" r=".32" fill="#f0f"/>
<circle cx="48" cy="124.4" r=".32" fill="none" stroke="#f0f" stroke-width=".17"/>
<circle cx="69.4" cy="135.1" r=".32" fill="#f0f"/>
<circle cx="69.4" cy="135.1" r=".32" fill="none" stroke="#f0f" stroke-width=".17"/>
<circle cx="181.4" cy="78.2" r=".32" fill="#f0f"/>
<circle cx="181.4" cy="78.2" r=".32" fill="none" stroke="#f0f" stroke-width=".17"/>
<circle cx="181.4" cy="81.8" r=".32" fill="#f0f"/>
<circle cx="181.4" cy="81.8" r=".32" fill="none" stroke="#f0f" stroke-width=".17"/>
<g font-size="4.8">
<text x="8.9" y="7.3">FP</text>
<text x="156.5" y="7.3">A+G</text>
<text x="156.5" y="106.9">HALL</text>
<text x="8.9" y="114">ALS+PS</text>
<text x="3.6" y="178">COMPASS</text>
</g>
<text font-size="4.2" x="161.8" y="63.8">INFARED</text>
<g font-size="1.6" fill="#f00">
<text x="173.1" y="4.7">VREG_L14A_1P8</text>
<text x="178.9" y="32.3">o</text>
<text x="178.9" y="34.1">o</text>
<text x="267.6" y="35.9">o</text>
<text x="178.9" y="37.7">o</text>
<text x="179.3" y="39.5">o</text>
<text x="179.3" y="41.2">o</text>
<text x="177.1" y="68.7">VPH_PWR</text>
<text x="264.4" y="67.9">o</text>
<text x="30.8" y="113.1">VREG_L3B_3P0</text>
<text x="21.9" y="118.4">VREG_L14A_1P8</text>
<text x="62.8" y="116.7">VREG_L14A_1P8</text>
<text x="98.5" y="136.5" transform="rotate(180 98.5 136.5)">o</text>
<text x="98.5" y="134.7" transform="rotate(180 98.5 134.7)">o</text>
<text x="122" y="139">o</text>
<text x="123.4" y="140" transform="rotate(180 123.4 140)">o</text>
<text x="66.4" y="178.9">VREG_L14A_1P8</text>
<text x="33.3" y="183.5">o</text>
<text x="34.4" y="188" transform="rotate(180 34.4 188)">o</text>
</g>
<g font-size="1.6">
<text x="220.2" y="10.3">5</text>
<text x="220.2" y="8.5">8</text>
<text x="237.7" y="8.5">2</text>
<text x="237.7" y="10.3">3</text>
<text x="177.5" y="13" transform="rotate(-90 177.5 13)">1</text>
<text x="188.1" y="13" transform="rotate(-90 188.1 13)">1</text>
<text x="220.2" y="13.8">4</text>
<text x="220.2" y="15.6">9</text>
<text x="237.7" y="15.6">10</text>
<text x="237.7" y="17.4">12</text>
<text x="177.5" y="18.1" transform="rotate(-90 177.5 18.1)">2</text>
<text x="179.1" y="22.7">1</text>
<text x="188.1" y="18.1" transform="rotate(-90 188.1 18.1)">2</text>
<text x="219.3" y="19.2">11</text>
<text x="220.2" y="21">1</text>
<text x="237.7" y="22.7">6</text>
<text x="237.7" y="21">7</text>
<text x="179.1" y="28.1">1</text>
<text x="219.3" y="24.5">13</text>
<text x="219.3" y="26.3">14</text>
<text x="162.9" y="34.3">GYRO_INT</text>
<text x="168.2" y="32.6">ACCEL_INT</text>
<text x="209.5" y="34.3" transform="rotate(-90 209.5 34.3)">1</text>
<text x="245" y="34.3" transform="rotate(-90 245 34.3)">1</text>
<text x="163.4" y="41.4">LPI_SPI_1_MOSI</text>
<text x="163.6" y="37.9">LPI_SPI_1_MISO</text>
<text x="164.3" y="39.7">LPI_SPI_1_CLK</text>
<text x="271" y="36.1">LPI_SPI_1_CS0_N</text>
<text x="209.5" y="43" transform="rotate(-90 209.5 43)">2</text>
<text x="245" y="43" transform="rotate(-90 245 43)">2</text>
<text x="182.8" y="48.6" transform="rotate(-90 182.8 48.6)">1</text>
<text x="188.1" y="48.6" transform="rotate(-90 188.1 48.6)">1</text>
<text x="193.5" y="48.6" transform="rotate(-90 193.5 48.6)">1</text>
<text x="259.2" y="48.6" transform="rotate(-90 259.2 48.6)">1</text>
<text x="246.8" y="71.7" transform="rotate(-90 246.8 71.7)">1</text>
<text x="268.3" y="68.1">INFARED_SPI_MOSI</text>
<text x="230.8" y="73.4" transform="rotate(-90 230.8 73.4)">1</text>
<text x="184.6" y="81.4">1</text>
<text x="193.3" y="81.4">2</text>
<text x="200.6" y="81.4">2</text>
<text x="200.6" y="83.2">3</text>
<text x="209.3" y="81.4">1</text>
<text x="220.2" y="81.4">3</text>
<text x="234.2" y="81.4">2</text>
<text x="246.8" y="80.3" transform="rotate(-90 246.8 80.3)">2</text>
<text x="168.6" y="84.1" transform="rotate(-90 168.6 84.1)">2</text>
<text x="181" y="87.7" transform="rotate(-90 181 87.7)">1</text>
<text x="181" y="92.8" transform="rotate(-90 181 92.8)">2</text>
<text x="188.5" y="93.7">VPH_PWR是是是是是是是是是是2.8V,driver信信信信是PWM也是SPI的MOSI</text>
<text x="168.6" y="96.4" transform="rotate(-90 168.6 96.4)">1</text>
<text x="26.3" y="123.2" transform="rotate(-90 26.3 123.2)">2</text>
<text x="67.2" y="123.2" transform="rotate(-90 67.2 123.2)">1</text>
<text x="85" y="125" transform="rotate(-90 85 125)">1</text>
<text x="26.3" y="131.9" transform="rotate(-90 26.3 131.9)">1</text>
<text x="47.7" y="130.3" transform="rotate(-90 47.7 130.3)">G2</text>
<text x="49.4" y="130.3" transform="rotate(-90 49.4 130.3)">G1</text>
<text x="67.2" y="131.9" transform="rotate(-90 67.2 131.9)">2</text>
<text x="40.6" y="134.7">2</text>
<text x="40.6" y="136.5">4</text>
<text x="54.6" y="134.7">1</text>
<text x="54.6" y="136.5">3</text>
<text x="85" y="133.7" transform="rotate(-90 85 133.7)">2</text>
<text x="100.5" y="137.3">PS_INT_N</text>
<text x="100.5" y="135.5">ALS_INT_N &lt;35&gt;</text>
<text x="109.2" y="137.3">&lt;35&gt;</text>
<text x="39.7" y="141.9">10</text>
<text x="40.6" y="138.3">6</text>
<text x="40.6" y="140.1">8</text>
<text x="54.6" y="138.3">5</text>
<text x="54.6" y="140.1">7</text>
<text x="54.6" y="141.9">9</text>
<text x="95.7" y="138.3">1</text>
<text x="104.4" y="138.3">2</text>
<text x="108.2" y="140.1">1</text>
<text x="116.8" y="140.1">2</text>
<text x="126.6" y="141.6">LPI_I2C_1_SCL</text>
<text x="126.8" y="139.8">LPI_I2C_1_SDA</text>
<text x="140.3" y="141.6">&lt;17,35&gt;</text>
<text x="142.4" y="139.8">&lt;17,35&gt;</text>
<text x="47.7" y="149.2" transform="rotate(-90 47.7 149.2)">G4</text>
<text x="49.4" y="149.2" transform="rotate(-90 49.4 149.2)">G3</text>
<text x="69" y="146.3" transform="rotate(-90 69 146.3)">1</text>
<text x="77.9" y="146.3" transform="rotate(-90 77.9 146.3)">1</text>
<text x="86.8" y="146.3" transform="rotate(-90 86.8 146.3)">1</text>
<text x="26.3" y="155.2" transform="rotate(-90 26.3 155.2)">1</text>
<text x="35.2" y="155.2" transform="rotate(-90 35.2 155.2)">1</text>
<text x="69" y="151.5" transform="rotate(-90 69 151.5)">2</text>
<text x="77.9" y="151.5" transform="rotate(-90 77.9 151.5)">2</text>
<text x="86.8" y="151.5" transform="rotate(-90 86.8 151.5)">2</text>
<text x="26.3" y="160.4" transform="rotate(-90 26.3 160.4)">2</text>
<text x="35.2" y="160.4" transform="rotate(-90 35.2 160.4)">2</text>
<text x="17.6" y="184.2">LPI_I2C_1_SDA</text>
<text x="39.5" y="182.8">B2</text>
<text x="54.6" y="182.8">B1</text>
<text x="70.8" y="185.5" transform="rotate(-90 70.8 185.5)">1</text>
<text x="193.3" y="181">1</text>
<text x="18" y="189.6">LPI_I2C_1_SCL</text>
<text x="39.5" y="188.1">A2</text>
<text x="54.6" y="188.1">A1</text>
<text x="70.8" y="190.6" transform="rotate(-90 70.8 190.6)">2</text>
<text x="228.2" y="195.1">Title</text>
<text x="235.3" y="196.8">F3B</text>
<text x="228.2" y="200.4">Size</text>
<text x="230" y="202.2">A3</text>
<text x="235.3" y="200.4">Document Number</text>
<text x="235.3" y="202.2">SENSOR</text>
<text x="286.8" y="200.4">Rev</text>
<text x="288.6" y="202.2">P0</text>
<text x="228.2" y="205.7">Date:</text>
<text x="237.4" y="205.7">Wednesday, May 08, 2019</text>
<text x="263.7" y="205.7">Sheet</text>
<text x="272.6" y="205.7">2</text>
<text x="278" y="205.7">of</text>
<text x="283.3" y="205.7">2</text>
</g>
<g font-size="1.6" fill="#004080">
<text x="223.2" y="11.4">VDDIO</text>
<text x="223.2" y="9.6">VDD</text>
<text x="231.6" y="9.6">ASDx</text>
<text x="231.6" y="11.4">ASCx</text>
<text x="223.2" y="14.9">INT1</text>
<text x="223.2" y="16.7">INT2</text>
<text x="231.1" y="16.7">OCSB</text>
<text x="223.2" y="22.1">SDO</text>
<text x="223.2" y="20.3">OSDO</text>
<text x="230.3" y="23.8">GNDIO</text>
<text x="232.1" y="22.1">GND</text>
<text x="232.4" y="18.5">CSB</text>
<text x="223.2" y="25.6">SCx</text>
<text x="223.2" y="27.4">SDx</text>
<text x="231.9" y="76.8" transform="rotate(-90 231.9 76.8)">G</text>
<text x="203.6" y="82.5">2</text>
<text x="206.3" y="82.5">1</text>
<text x="223.2" y="82.5">D</text>
<text x="231" y="82.5">S</text>
<text x="203.6" y="84.3">NC</text>
<text x="43.6" y="135.8">2</text>
<text x="43.6" y="137.6">4</text>
<text x="48.8" y="137" transform="rotate(-90 48.8 137)">GND2</text>
<text x="50.6" y="137" transform="rotate(-90 50.6 137)">GND1</text>
<text x="51.6" y="135.8">1</text>
<text x="51.6" y="137.6">3</text>
<text x="43.6" y="139.4">6</text>
<text x="43.6" y="141.2">8</text>
<text x="43.6" y="143">10</text>
<text x="51.6" y="139.4">5</text>
<text x="51.6" y="141.2">7</text>
<text x="51.6" y="143">9</text>
<text x="48.8" y="144.9" transform="rotate(-90 48.8 144.9)">GND4</text>
<text x="50.6" y="144.9" transform="rotate(-90 50.6 144.9)">GND3</text>
<text x="43.6" y="183.9">SDA</text>
<text x="49.1" y="183.9">VDD</text>
<text x="190.3" y="182.1">1</text>
<text x="43.6" y="189.2">SCL</text>
<text x="49.3" y="189.2">VSS</text>
</g>
<g font-size="1.6" fill="#000080">
<text x="223.5" y="6.1">U6100</text>
<text x="179.8" y="14.2">100nF</text>
<text x="180" y="12.3">C6100</text>
<text x="180.3" y="16">0201</text>
<text x="180.5" y="18">6.3V</text>
<text x="190.5" y="14.2">100nF</text>
<text x="190.6" y="12.3">C6101</text>
<text x="191" y="16">0201</text>
<text x="191.2" y="18">6.3V</text>
<text x="168.9" y="22.8">TP6100</text>
<text x="180.5" y="19.9">+/-10%</text>
<text x="191.2" y="19.9">+/-10%</text>
<text x="167.2" y="24.6">TP0.3mm</text>
<text x="168.9" y="28.1">TP6101</text>
<text x="168.9" y="29.9">TP0.3mm</text>
<text x="211.6" y="35.2">R6100</text>
<text x="231.2" y="31.7">BMI120</text>
<text x="247.2" y="35.2">R6101</text>
<text x="211.6" y="37">0R</text>
<text x="211.6" y="38.8">±5%</text>
<text x="211.6" y="40.6">0201</text>
<text x="247.2" y="37">0R</text>
<text x="247.2" y="38.8">±5%</text>
<text x="247.2" y="40.6">0201</text>
<text x="257.8" y="53">TP6105</text>
<text x="181.4" y="54.1">TP6102TP6103TP6104</text>
<text x="181.4" y="56.2">TP0.3mm</text>
<text x="186.7" y="56.2">TP0.3mm</text>
<text x="192.1" y="56.2">TP0.3mm</text>
<text x="257.8" y="56.2">TP0.3mm</text>
<text x="249" y="72.6">R6102</text>
<text x="249" y="74.3">100K</text>
<text x="249" y="76.1">±5%</text>
<text x="249" y="77.9">0201</text>
<text x="185" y="79.7">R6103</text>
<text x="192.1" y="79.7">0805</text>
<text x="202.7" y="78.8">DS6100</text>
<text x="171.8" y="86.8">CR6101</text>
<text x="171.8" y="88.9">NM</text>
<text x="183.2" y="86.8">C6102</text>
<text x="183.2" y="88.6">47pF</text>
<text x="185" y="85">6.8R</text>
<text x="190.3" y="85">±1%</text>
<text x="202.7" y="87.8">IR12-206C/L774/TR8</text>
<text x="222.3" y="88.6">PMZ290UNE2</text>
<text x="225.8" y="86.8">Q6100</text>
<text x="183.2" y="93.9">0201</text>
<text x="183.2" y="92.1">50V</text>
<text x="183.2" y="90.3">5%</text>
<text x="29.5" y="125.9">R6160</text>
<text x="70.4" y="125.9">R6104</text>
<text x="28.5" y="131.2">±5%</text>
<text x="29.5" y="128">22R</text>
<text x="54.4" y="128.7">J6102</text>
<text x="54.4" y="130.9">BB2R4-10KBJ03</text>
<text x="69.4" y="131.2">.05</text>
<text x="70.4" y="128">10K</text>
<text x="88.2" y="127.7">R6109</text>
<text x="88.2" y="129.8">10K</text>
<text x="28.5" y="133">0201</text>
<text x="69.4" y="133">0201</text>
<text x="87.2" y="133">.05</text>
<text x="87.2" y="134.8">0201</text>
<text x="94.3" y="140.1">02010R</text>
<text x="97.8" y="138.3">R6105</text>
<text x="101.4" y="140.1">±5%</text>
<text x="106.7" y="141.9">02010R</text>
<text x="110.3" y="140.1">R6106</text>
<text x="113.8" y="141.9">±5%</text>
<text x="71.2" y="145.5">C6105</text>
<text x="71.2" y="147.2">39PF</text>
<text x="71.2" y="149">+/-5%</text>
<text x="80" y="145.5">C6103</text>
<text x="80" y="147.2">39PF</text>
<text x="80" y="149">+/-5%</text>
<text x="88.9" y="145.5">C6104</text>
<text x="88.9" y="147.2">39PF</text>
<text x="88.9" y="149">+/-5%</text>
<text x="28.5" y="154.3">C6108</text>
<text x="37.4" y="154.3">C6109</text>
<text x="71.2" y="152.6">0201</text>
<text x="71.2" y="150.8">DC 25V</text>
<text x="80" y="152.6">0201</text>
<text x="80" y="150.8">DC 25V</text>
<text x="88.9" y="152.6">0201</text>
<text x="88.9" y="150.8">DC 25V</text>
<text x="28.5" y="156.1">4.7uF</text>
<text x="28.5" y="161.5">0402</text>
<text x="28.5" y="159.7">6.3V</text>
<text x="28.5" y="157.9">±20%</text>
<text x="37.4" y="156.1">10uF</text>
<text x="37.4" y="161.5">0402</text>
<text x="37.4" y="159.7">6.3V</text>
<text x="37.4" y="157.9">±20%</text>
<text x="42.7" y="178.4">U6102</text>
<text x="189.9" y="178.5">SH6102</text>
<text x="73.3" y="184.7">C6106</text>
<text x="188.2" y="185.3">COMPASS_SHIELDING_F1</text>
<text x="73.1" y="186.7">100nF</text>
<text x="73.7" y="188.5">0201</text>
<text x="73.8" y="190.5">6.3V</text>
<text x="42.7" y="194.5">AK09918C</text>
<text x="73.8" y="192.4">+/-10%</text>
</g>
<g font-size="1.3">
<text x="30.8" y="1.3">5</text>
<text x="88.9" y="1.3">4</text>
<text x="146.9" y="1.3">3</text>
<text x="205" y="1.3">2</text>
<text x="263.1" y="1.3">1</text>
<text x=".5" y="28.4">D</text>
<text x="292.6" y="28.4">D</text>
<text x=".5" y="79.5">C</text>
<text x="292.6" y="79.5">C</text>
<text x=".5" y="130.6">B</text>
<text x="292.6" y="130.6">B</text>
<text x=".5" y="181.7">A</text>
<text x="292.6" y="181.7">A</text>
<text x="30.8" y="207.4">5</text>
<text x="88.9" y="207.4">4</text>
<text x="146.9" y="207.4">3</text>
<text x="205" y="207.4">2</text>
<text x="263.1" y="207.4">1</text>
</g>
</svg>
